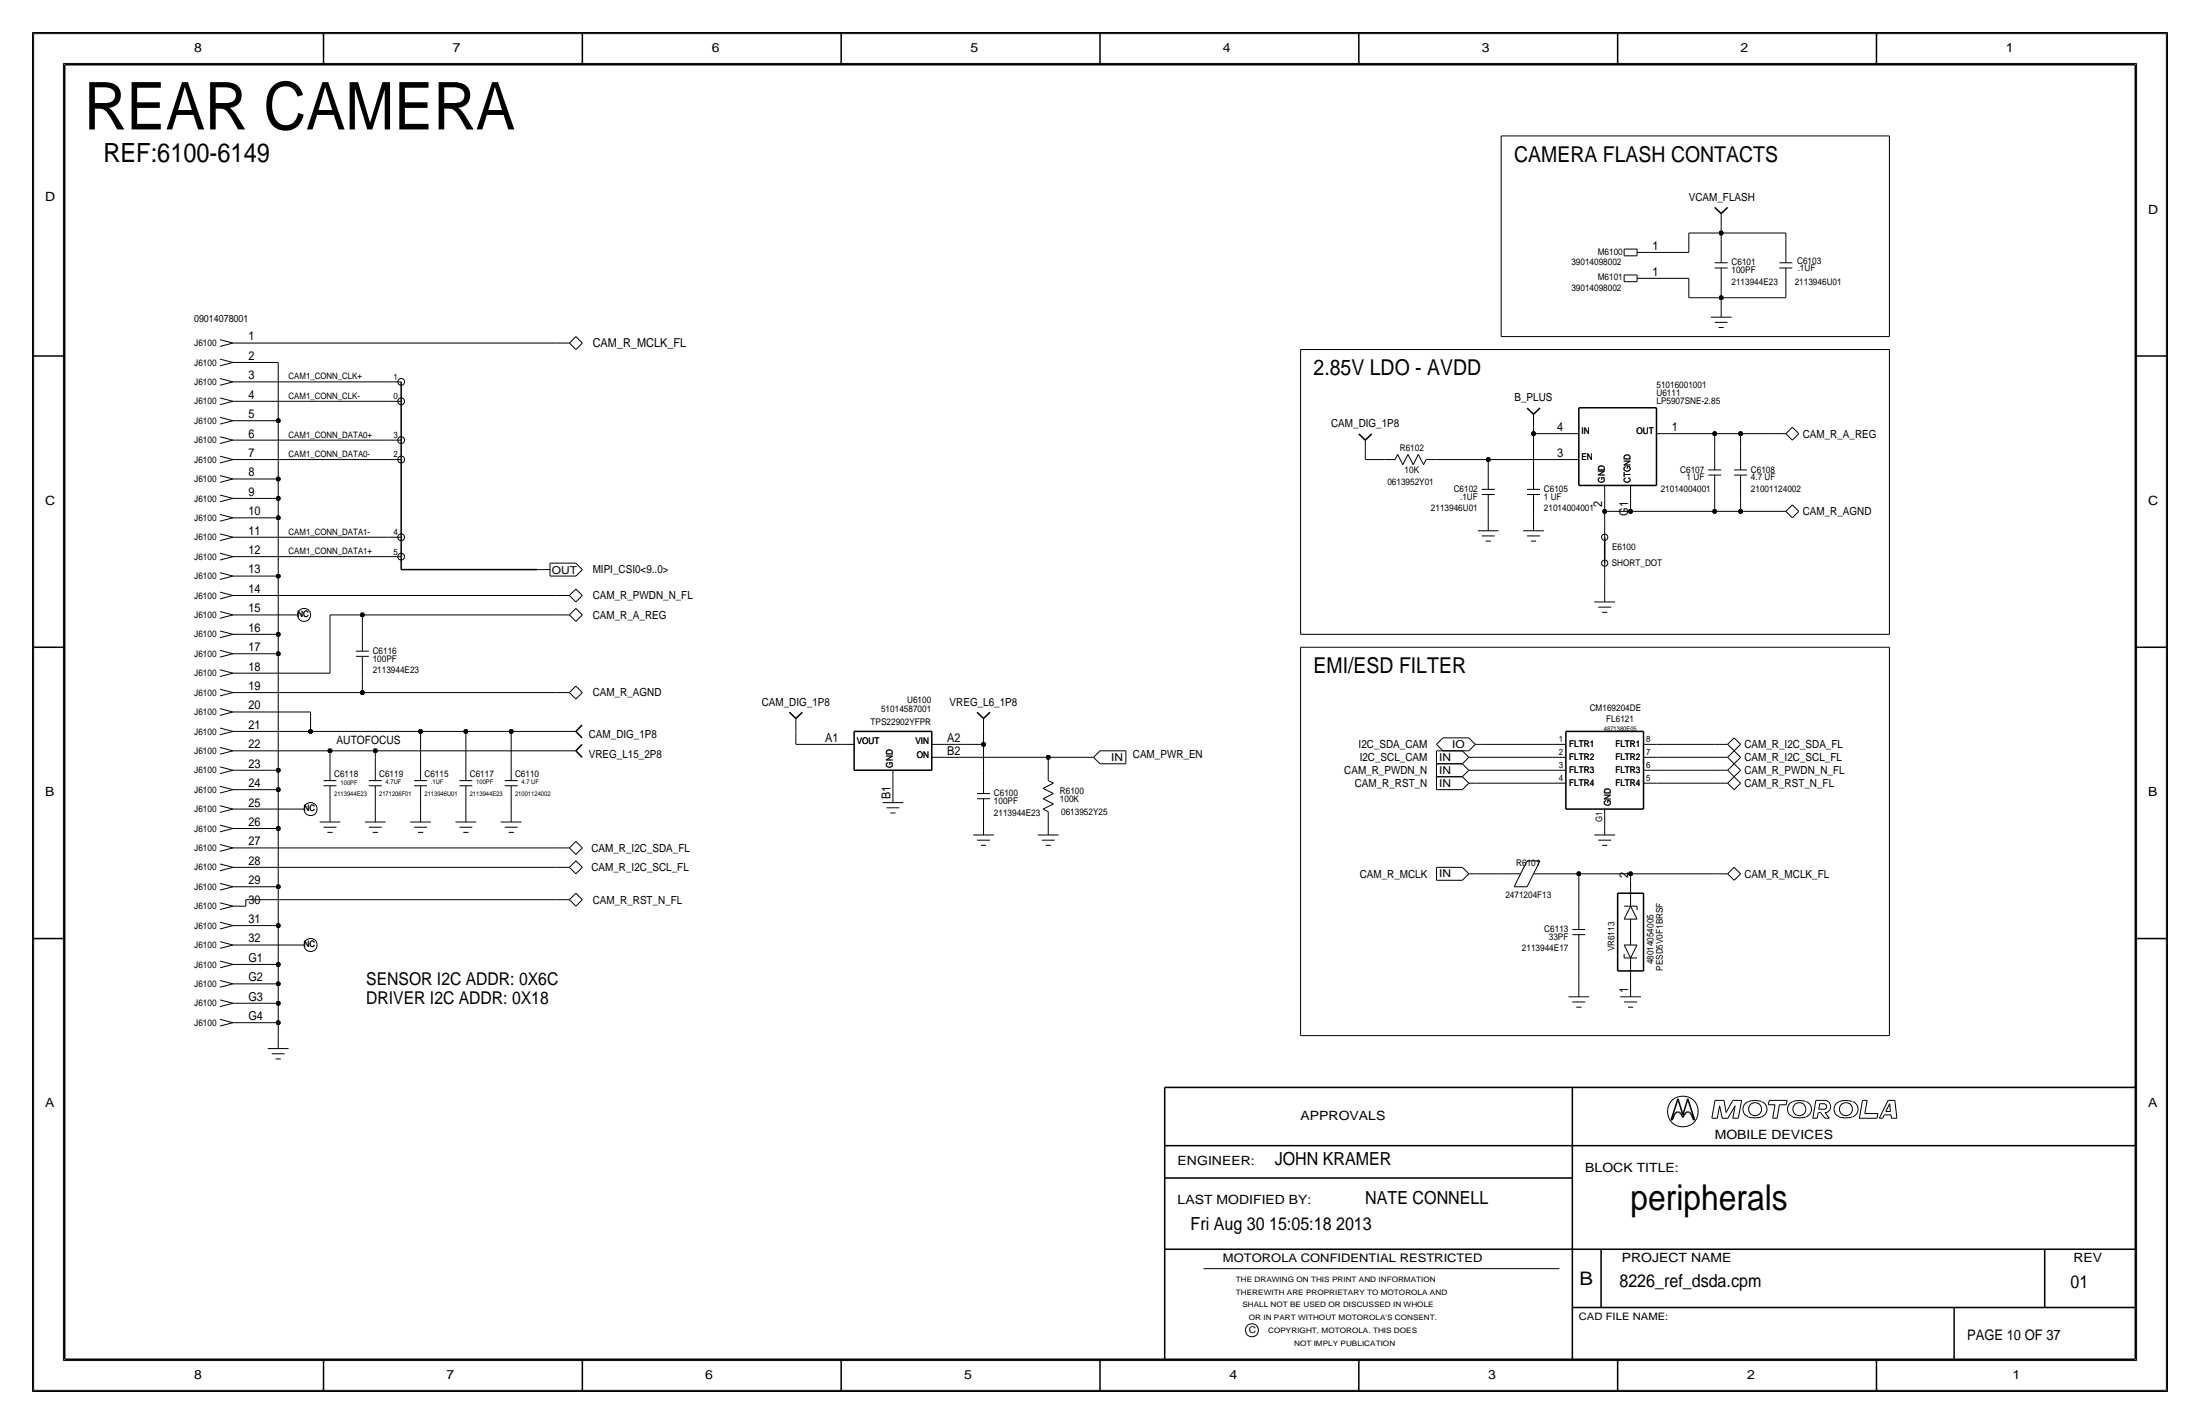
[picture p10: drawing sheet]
<svg xmlns="http://www.w3.org/2000/svg" width="432mm" height="279mm" viewBox="0 0 432 279" stroke-linecap="round" stroke-linejoin="round" font-family="sans-serif">
<g fill="none" stroke="#000" stroke-width=".3">
<path d="M6.3 6.3v266.7zM6.4 6.3h419zM12.7 12.7h406.4zM12.7 12.7v254zM63.5 6.3v6.4zM114.3 6.3v6.4zM165.1 6.3v6.4zM215.9 6.3v6.4zM266.7 6.3v6.4zM317.5 6.3v6.4zM368.3 6.3v6.4zM419.1 12.7v254z"/>
<path d="M425.4 6.3v266.7zM336.5 40.7l1.3 1.2zM337.8 41.9l1.3-1.2zM6.3 69.8h6.4zM78.7 74.9v3.8zM78.7 78.7v7.7zM419.1 69.8h6.3zM78.7 86.4v3.8zM78.7 90.2v15.2zM266.7 85.1l1.3 1.3zM268 86.4l1.2-1.3zM299.7 80.1l1.3 1.2z"/>
<path d="M301 81.3l1.3-1.2zM309.9 80h15.2zM309.9 80v15.2zM309.9 95.2h15.2zM325.1 80v15.2zM78.7 111.8h26.7zM78.7 105.4v3.8zM78.7 109.2v2.6zM315 105.4v5.1zM6.3 127h6.4zM154.9 139.8l1.3 1.2zM191.8 139.8l1.2 1.2z"/>
<path d="M419.1 127h6.3zM113 143.5l1.2 1.3zM113 147.3l1.2 1.3zM114.2 146l-1.2 1.3zM114.2 142.2l-1.2 1.3zM156.2 141l1.3-1.2zM167.6 143.5v7.6zM167.6 151.1h15.3zM167.6 143.5h15.3zM182.9 143.5v7.6zM193 141l1.3-1.2zM307.3 143.5v15.3z"/>
<path d="M307.3 143.5h15.3zM307.3 158.8h15.3zM322.6 143.5v15.3zM317.5 175.3v15.2zM317.5 175.3h5.1zM322.6 175.3v15.2zM6.3 184.1h6.4zM317.5 190.5h5.1zM419.1 184.1h6.3zM228.6 213.4v53.3zM228.6 213.4h190.5zM308.6 213.4v53.3z"/>
<path d="M328 219.7h.2zM328.4 219.4l-.2 .3zM328.6 218.8l-.2 .6zM328.8 218.5l-.2 .3zM329 218.3l.2-.1zM329 218.3l-.2 .2zM329.2 218.2h.2zM329.3 215.6l-1.3 4.1zM329.3 215.6l1 3.1zM329.4 218.2l.2 .1zM329.6 218.3l.3 .2zM329.9 218.5l.2 .3z"/>
<path d="M330.1 218.8l.2 .5zM330.5 218.8l-.2 .5zM330.8 218.5l-.3 .3zM331 218.3l-.2 .2zM331 218.3l.2-.1zM331.2 218.2h.2zM331.3 215.6l1.3 4.1zM331.3 215.6l-1 3.1zM331.4 218.2l.2 .1zM331.6 218.3l.2 .2zM331.8 218.5l.2 .3zM332 218.8l.3 .6z"/>
<path d="M332.3 219.4l.1 .3zM332.4 219.7h.2zM228.6 231.1h80zM228.6 224.8h190.5zM228.6 245.1h190.5zM308.6 256.5h110.5zM314.2 245.1v11.4zM383.5 256.5v10.2zM401.3 245.1v11.4zM6.4 273h419zM12.7 266.7h406.4zM63.5 266.7v6.3z"/>
<path d="M114.3 266.7v6.3zM165.1 266.7v6.3zM215.9 266.7v6.3zM266.7 266.7v6.3zM317.5 266.7v6.3zM368.3 266.7v6.3z"/>
</g>
<g fill="none" stroke="#000" stroke-width=".2">
<path d="M6.6 6.6h418.6zM6.6 6.6v266.2zM12.4 12.4v254.6zM12.4 12.4h407zM419.4 12.4v254.6zM425.2 6.6v266.2zM294.6 26.7h76.2zM294.6 26.7v39.3zM370.8 26.7v39.3zM318.8 55.3h2.5zM318.8 53.9v1.4zM318.8 50.2h2.5z"/>
<path d="M318.8 48.9v1.3zM318.8 53.9h2.5zM318.8 48.9h2.5zM321.3 53.9v1.4zM321.3 48.9v1.3zM321.3 54.6h2.5zM321.3 49.5h2.5zM323.8 49.5h7.7zM323.8 54.6h7.7zM331.5 45.7v3.8zM331.5 45.7h6.3zM331.5 54.6v3.8z"/>
<path d="M331.5 58.4h6.3zM336.5 52.6h2.6zM336.6 51.6h2.5zM337.8 45.7h12.7zM337.8 45.7v1.3zM337.8 44.4v1.3zM337.8 58.4h12.7zM337.8 57.2v1.2zM337.8 58.4v1.3zM337.8 52.6v4.6zM337.8 47v4.6zM337.8 59.7v2.5z"/>
<path d="M337.8 41.9v2.5zM349.2 52.6h2.6zM349.3 51.6h2.5zM350.5 45.7v1.3zM350.5 57.1v1.3zM350.5 52.6v4.6zM350.5 47v4.6zM43.2 78.1l2.5 .6zM43.2 79.4l2.5-.7zM43.2 70.5l2.5 .6zM43.2 71.8l2.5-.7zM43.2 74.3l2.5 .6z"/>
<path d="M43.2 75.6l2.5-.7zM43.2 66.6l2.5 .7zM43.2 68l2.5-.7zM45.7 78.7h2.6zM45.7 71.1h2.6zM45.7 74.9h2.6zM45.7 67.3h2.6zM48.3 71.1h6.3zM48.3 67.3h60.9zM48.3 78.7h27.9zM48.3 74.9h27.9zM54.6 71.1v11.4z"/>
<path d="M76.2 74.9h2.5zM76.2 78.7h2.5zM109.2 67.3h2.6zM111.8 67.3l1.2 1.3zM111.8 67.3l1.2-1.3zM113 66l1.3 1.3zM114.3 67.3l-1.3 1.3zM255.3 68.6h115.5zM255.3 68.6v55.9zM294.6 66h76.2zM335.8 62.2h4.1zM336.5 63.2h2.6z"/>
<path d="M337.3 64.3h1zM370.8 68.6v55.9zM43.2 97.1l2.5 .7zM43.2 98.5l2.5-.7zM43.2 93.3l2.5 .7zM43.2 94.6l2.5-.6zM43.2 89.5l2.5 .7zM43.2 90.8l2.5-.6zM43.2 85.7l2.5 .7zM43.2 87l2.5-.6zM43.2 81.9l2.5 .6zM43.2 83.2l2.5-.7z"/>
<path d="M45.7 97.8h2.6zM45.7 94h2.6zM45.7 90.2h2.6zM45.7 86.4h2.6zM45.7 82.5h2.6zM48.3 82.5h6.3zM48.3 94h6.3zM48.3 97.8h6.3zM48.3 86.4h27.9zM48.3 90.2h27.9zM54.6 82.6v11.4zM54.6 94v3.8z"/>
<path d="M54.6 97.8v3.8zM76.2 86.4h2.5zM76.2 90.2h2.5zM268 90.2h3.8zM268 88.9v1.3zM268 86.4v2.5zM271.8 90.2h2zM274.3 89.2l-.5 1zM274.3 89.2l1 2zM276.4 89.2l-1.1 2zM276.4 89.2l1 2zM278.4 89.2l-1 2z"/>
<path d="M278.4 89.2l1 2zM279.9 90.2l-.5 1zM279.9 90.2h2zM281.9 90.2h10.2zM290.8 97h2.6zM290.8 96h2.6zM292.1 90.2v1.2zM292.1 97v4.6zM292.1 91.4v4.6zM292.1 90.2h15.2zM299.7 97h2.6zM299.7 96h2.6z"/>
<path d="M301 85.1h6.3zM301 83.8v1.3zM301 85.1v6.3zM301 81.3v2.5zM301 97v4.6zM301 91.4v4.6zM307.3 90.2h2.6zM307.3 85.1h2.6zM315 97.8v2.5zM315 95.3v2.5zM320 97.8v2.5zM320 95.3v2.5z"/>
<path d="M325.1 85.1h2.6zM327.7 85.1h8.8zM335.3 93.2h2.5zM335.3 92.2h2.5zM336.5 97.8v2.5zM336.5 85.1v2.5zM336.5 93.2v4.6zM336.5 87.6v4.6zM336.6 85.1h5zM340.4 93.2h2.5zM340.4 92.2h2.5zM341.6 97.8v2.5z"/>
<path d="M341.6 85.1h6.4zM341.6 85.1v2.5zM341.6 93.2v4.6zM341.6 87.6v4.6zM348 85.1h2.5zM350.5 85.1l1.3 1.3zM350.5 85.1l1.3-1.3zM351.8 99.1l-1.3 1.2zM351.8 83.8l1.3 1.3zM351.8 99.1l1.3 1.2zM353.1 85.1l-1.3 1.3zM43.2 120l2.5 .7z"/>
<path d="M43.2 116.2l2.5 .6zM43.2 117.5l2.5-.7zM43.2 112.4l2.5 .6zM43.2 113.7l2.5-.7zM43.2 108.6l2.5 .6zM43.2 109.9l2.5-.7zM43.2 104.7l2.5 .7zM43.2 106.1l2.5-.7zM43.2 100.9l2.5 .7zM43.2 102.3l2.5-.7zM45.7 116.8h2.6zM45.7 113h2.6z"/>
<path d="M45.7 109.2h2.6zM45.7 105.4h2.6zM45.7 101.6h2.6zM48.3 101.6h6.3zM48.3 113h6.3zM48.3 105.4h27.9zM48.3 109.2h27.9zM48.3 116.8h60.9zM54.6 101.6v11.4zM54.6 113v11.5zM76.2 105.4h2.5zM76.2 109.2h2.5z"/>
<path d="M105.4 111.8h2.5zM107.9 110.5h5.1zM107.9 113h5.1zM107.9 110.5v2.5zM109.2 116.8h2.6zM111.8 116.8l1.2 1.3zM111.8 116.8l1.2-1.2zM113 119.4l1.3 1.2zM113 115.6l1.3 1.2zM113 110.5l1.3 1.3zM114.3 116.8l-1.3 1.3zM114.3 111.8l-1.3 1.2z"/>
<path d="M290.1 104.1h4zM290.8 105.2h2.6zM291.6 106.2h1zM292.1 101.6v2.5zM299 104.1h4zM299.7 105.2h2.6zM300.5 106.2h1zM301 101.6v2.5zM312.9 118.1h4.1zM313.7 119.1h2.5zM315 113v2.6zM315 100.3h5z"/>
<path d="M315 100.3v2.6zM315 110.5v2.5zM315 102.9v2.5zM315 115.6v2.5zM320 100.3h16.6zM336.6 100.3h5zM341.6 100.3h6.4zM348 100.3h2.5zM350.5 100.3l1.3 1.3zM353.1 100.3l-1.3 1.3zM43.2 139l2.5 .7zM43.2 135.2l2.5 .7z"/>
<path d="M43.2 136.6l2.5-.7zM43.2 131.4l2.5 .7zM43.2 132.7l2.5-.6zM43.2 127.6l2.5 .7zM43.2 128.9l2.5-.6zM43.2 123.8l2.5 .7zM43.2 125.1l2.5-.6zM43.2 121.3l2.5-.6zM45.7 139.7h2.6zM45.7 135.9h2.6zM45.7 132.1h2.6zM45.7 128.3h2.6z"/>
<path d="M45.7 124.5h2.6zM45.7 120.7h2.6zM48.3 124.5h6.3zM48.3 128.3h6.3zM48.3 139.7h12.7zM48.3 120.7h7.6zM48.3 135.9h22.8zM48.3 132.1h16.5zM54.6 124.5v3.8zM54.6 128.3v22.8zM55.9 120.7h2.5zM61 139.7v3.8z"/>
<path d="M64.8 120.7v11.4zM64.8 120.7h6.3zM69.8 127.8h2.6zM69.8 128.8h2.6zM71.1 120.7h38.1zM71.1 120.7v2.5zM71.1 135.9h38.1zM71.1 133.3v2.6zM71.1 128.8v4.5zM71.1 123.2v4.6zM109.2 120.7h2.6zM109.2 135.9h2.6z"/>
<path d="M111.8 120.7l1.2 1.2zM111.8 120.7l1.2-1.3zM111.8 135.9l1.2 1.3zM111.8 135.9l1.2-1.3zM113 134.6l1.3 1.3zM114.3 120.7l-1.3 1.2zM114.3 135.9l-1.3 1.3zM255.3 127h115.5zM255.3 124.5h115.5zM255.3 127v76.2zM314.5 120.1h1zM370.8 127v76.2z"/>
<path d="M43.2 158.1l2.5 .7zM43.2 159.4l2.5-.6zM43.2 150.5l2.5 .6zM43.2 151.8l2.5-.7zM43.2 154.3l2.5 .6zM43.2 155.6l2.5-.7zM43.2 146.7l2.5 .6zM43.2 148l2.5-.7zM43.2 142.8l2.5 .7zM43.2 144.2l2.5-.7zM43.2 140.4l2.5-.7zM45.7 158.8h2.6z"/>
<path d="M45.7 151.1h2.6zM45.7 154.9h2.6zM45.7 147.3h2.6zM45.7 143.5h2.6zM48.3 147.3h16.5zM48.3 151.1h6.3zM48.3 154.9h6.3zM48.3 143.5h12.7zM48.3 158.8h8.9zM54.6 151.1v3.8zM54.6 154.9v7.7zM57.1 158.8h2.6z"/>
<path d="M61 143.5h21.6zM63.5 153.2h2.5zM63.5 154.2h2.5zM64.8 147.3h8.9zM64.8 147.3v1.3zM64.8 158.8v2.5zM64.8 154.2v4.6zM64.8 148.6v4.6zM72.4 153.2h2.5zM72.4 154.2h2.5zM73.7 147.3v1.3zM73.7 154.2v4.6z"/>
<path d="M73.7 148.6v4.6zM73.7 158.8v2.5zM73.7 147.3h36.8zM81.3 154.2h2.5zM81.3 153.2h2.5zM82.5 143.5v5.1zM82.5 158.8v2.5zM82.5 154.2v4.6zM82.5 148.6v4.6zM82.6 143.5h8.8zM90.2 153.2h2.5zM90.2 154.2h2.5z"/>
<path d="M91.4 143.5h8.9zM91.4 143.5v5.1zM91.4 158.8v2.5zM91.4 154.2v4.6zM91.4 148.6v4.6zM99.1 154.2h2.5zM99.1 153.2h2.5zM100.3 143.5v5.1zM100.3 158.8v2.5zM100.3 154.2v4.6zM100.3 148.6v4.6zM100.3 143.5h10.2z"/>
<path d="M110.5 143.5h2.5zM110.5 147.3h2.5zM156.2 146h8.9zM156.2 143.5v2.5zM156.2 141v2.5zM165.1 146h2.5zM173.2 157.5h4.1zM174 158.5h2.5zM174.8 159.5h1zM175.3 153.7v1.2zM175.3 151.1v2.6zM175.3 154.9v2.6z"/>
<path d="M182.9 146h2.5zM182.9 148.6h2.5zM185.4 146h7.6zM185.4 148.6h20.3zM191.8 156.7h2.5zM191.8 155.7h2.5zM193 146v5.1zM193 143.5v2.5zM193 141v2.5zM193 156.7v4.6zM193 151.1v4.6zM204.7 156.7l2.1-1z"/>
<path d="M204.7 156.7l2.1 1zM204.7 154.7l2.1-1zM204.7 158.8l1 .5zM204.7 154.7l2.1 1zM204.7 158.7l2.1-1zM205.7 148.6h7.7zM205.7 148.6v2.5zM205.7 151.1v2.1zM205.7 159.3v2zM205.7 153.2l1.1 .5zM213.4 148.6h1.2zM214.6 148.6l1.3 1.3z"/>
<path d="M215.9 147.3l-1.3 1.3zM215.9 147.3h5.1zM215.9 149.9h5.1zM221 147.3v2.6zM281.9 152.4h5.1zM281.9 152.4v2.5zM281.9 154.9h5.1zM281.9 147.3h5.1zM281.9 147.3v2.6zM281.9 149.9h5.1zM281.9 146l1.3 1.3zM281.9 149.9v2.5z"/>
<path d="M283.2 144.8l-1.3 1.2zM283.2 147.3h5.1zM283.2 144.8h5.1zM287 152.4l1.3 1.3zM287 147.3l1.3 1.3zM287 149.9l1.3 1.2zM288.3 153.7h1.3zM288.3 148.6h1.3zM288.3 151.1h1.3zM288.3 153.7l-1.3 1.2zM288.3 148.6l-1.3 1.3zM288.3 144.8l1.3 1.2z"/>
<path d="M288.3 151.1l-1.3 1.3zM289.6 151.1h15.2zM289.6 153.7h15.2zM289.6 146h1.2zM289.6 146l-1.3 1.3zM289.6 148.6h15.2zM290.8 146h14zM304.8 153.7h2.5zM304.8 151.1h2.5zM304.8 148.6h2.5zM304.8 146h2.5zM315 158.8v2.5z"/>
<path d="M322.6 148.6h2.5zM322.6 151.1h2.5zM322.6 153.7h2.5zM322.6 146h2.5zM325.1 148.6h11.4zM325.1 151.1h11.4zM325.1 153.7h11.4zM325.1 146h11.4zM336.5 146h2.6zM336.5 148.6h2.6zM336.5 153.7h2.6zM336.5 151.1h2.6z"/>
<path d="M339.1 146l1.3 1.3zM339.1 146l1.3-1.2zM339.1 148.6l1.3 1.3zM339.1 148.6l1.3-1.3zM339.1 153.7l1.3 1.2zM339.1 153.7l1.3-1.3zM339.1 151.1l1.3 1.3zM339.1 151.1l1.3-1.2zM340.4 144.8l1.2 1.2zM340.4 147.3l1.2 1.3zM340.4 152.4l1.2 1.3zM340.4 149.9l1.2 1.2z"/>
<path d="M341.6 146l-1.2 1.3zM341.6 148.6l-1.2 1.3zM341.6 153.7l-1.2 1.2zM341.6 151.1l-1.2 1.3zM43.2 177.1l2.5 .7zM43.2 178.5l2.5-.7zM43.2 173.3l2.5 .7zM43.2 174.7l2.5-.7zM43.2 169.5l2.5 .7zM43.2 170.8l2.5-.6zM43.2 165.7l2.5 .7zM43.2 167l2.5-.6z"/>
<path d="M43.2 161.9l2.5 .7zM43.2 163.2l2.5-.6zM45.7 177.8h2.6zM45.7 174h2.6zM45.7 170.2h2.6zM45.7 166.4h2.6zM45.7 162.6h2.6zM48.3 162.6h6.3zM48.3 174h6.3zM48.3 170.2h60.9zM48.3 166.4h60.9zM48.3 176.5h60.9z"/>
<path d="M48.3 176.5v1.3zM54.6 162.6v11.4zM54.6 174v7.6zM62.7 161.3h4.1zM63.5 162.3h2.5zM64.3 163.3h1zM71.6 161.3h4.1zM72.4 162.3h2.5zM73.2 163.3h1zM80.5 161.3h4.1zM81.3 162.3h2.5zM82 163.3h1.1z"/>
<path d="M89.4 161.3h4.1zM90.2 162.3h2.5zM90.9 163.3h1zM98.3 161.3h4.1zM99.1 162.3h2.5zM99.8 163.3h1zM109.2 176.5h2.6zM109.2 170.2h2.6zM109.2 166.4h2.6zM111.8 176.5l1.2 1.3zM111.8 176.5l1.2-1.2zM111.8 170.2l1.2 1.2z"/>
<path d="M111.8 170.2l1.2-1.3zM111.8 166.4l1.2 1.2zM111.8 166.4l1.2-1.3zM113 175.3l1.3 1.2zM113 168.9l1.3 1.3zM113 165.1l1.3 1.3zM114.3 176.5l-1.3 1.3zM114.3 170.2l-1.3 1.2zM114.3 166.4l-1.3 1.2zM191 163.8h4.1zM191.8 164.8h2.5zM192.5 165.9h1z"/>
<path d="M193 161.3v2.5zM203.7 163.8h4.1zM204.5 164.8h2.5zM205.2 165.9h1zM205.7 161.3v2.5zM281.9 170.2h5.1zM281.9 170.2v2.5zM281.9 172.7h5.1zM287 170.2l1.3 1.2zM288.3 171.4h1.3zM288.3 171.4l-1.3 1.3zM289.6 171.4h5z"/>
<path d="M294.6 171.4h3.9zM297.2 174h2.5zM299.7 168.9h2.6zM299.7 168.9l-2.5 5.1zM301 171.4h3.8zM302.3 168.9l-2.6 5.1zM304.8 171.4h5.1zM309.9 171.4h10.1zM309.9 171.4v6.4zM309.9 177.8v4.6zM312.9 163.8h4.1zM313.7 164.8h2.5z"/>
<path d="M314.5 165.9h1zM315 161.3v2.5zM318.8 177.8h2.5zM320 177.8l-1.2 2.5zM320 171.4h16.5zM320 171.5v1.2zM320 172.7v5.1zM320 177.8l1.3 2.5zM321.3 177.8v.8zM336.5 171.4h2.6zM339.1 171.4l1.3 1.3zM340.4 170.2l1.2 1.2z"/>
<path d="M340.4 170.2l-1.3 1.2zM341.6 171.4l-1.2 1.3zM43.2 196.2l2.5 .6zM43.2 197.5l2.5-.7zM43.2 200l2.5 .7zM43.2 192.4l2.5 .6zM43.2 193.7l2.5-.7zM43.2 188.6l2.5 .6zM43.2 189.9l2.5-.7zM43.2 184.8l2.5 .6zM43.2 186.1l2.5-.7zM43.2 180.9l2.5 .7z"/>
<path d="M43.2 182.3l2.5-.7zM45.7 196.8h2.6zM45.7 193h2.6zM45.7 189.2h2.6zM45.7 185.4h2.6zM45.7 181.6h2.6zM48.3 185.4h8.8zM48.3 181.6h6.3zM48.3 189.2h6.3zM48.3 193h6.3zM48.3 196.8h6.3zM54.6 181.6v7.6z"/>
<path d="M54.6 189.2v3.8zM54.6 193v3.8zM54.6 196.8v3.9zM57.1 185.4h2.6zM307.8 195.6h4.1zM308.6 182.4h2.5zM308.6 183.4h2.5zM308.6 196.6h2.5zM309.4 197.6h1zM309.9 188v5zM309.9 183.4v4.6zM309.9 193v2.6z"/>
<path d="M318 195.6h4.1zM318.8 185.4h2.5zM318.8 187.2v.8zM318.8 188h2.5zM318.8 180.3h2.5zM318.8 196.6h2.5zM318.8 185.4l1.2 2.6zM319.5 197.6h1zM320 188v5zM320 180.3v5.1zM320 193v2.6zM321.3 185.4l-1.3 2.6z"/>
<path d="M43.2 201.3l2.5-.6zM45.7 200.7h2.6zM48.3 200.7h6.3zM52.6 205.7h4zM53.3 206.8h2.6zM54.1 207.8h1zM54.6 200.7v2.5zM54.6 203.2v2.5zM255.3 203.2h115.5zM336 219.4h1.1zM336.6 215.9h1.8zM336.6 215.9l-.6 3.5z"/>
<path d="M337.5 217l-.4 2.4zM337.5 217l.5 2.4zM338 219.4h1.1zM338.4 215.9l.4 2.4zM340.1 219.4h1.1zM340.1 215.9h1.7zM340.1 215.9l-1.3 2.4zM340.6 217l-1.5 2.4zM340.6 217l-.5 2.4zM341.8 215.9l-.6 3.5zM343.1 216.2a1.6 1.6 0 0 0-1 1.5 1.6 1.6 0 0 0 1.1 1.5M345.7 216.1h-.2a4 4 0 0 0-2.3 .1"/>
<path d="M345.7 216.2a1.59 1.59 0 0 1 1.1 1.5 1.59 1.59 0 0 1-1.1 1.5l-1.4 .1-1.1-.1M347.1 216.8h1.3zM347.3 215.9l-.2 .9zM347.3 215.9h3.5zM347.9 219.4h.9zM348.4 216.8l-.5 2.6zM349.2 216.8l-.4 2.6zM349.2 216.8h1.4zM350.8 215.9l-.2 .9zM354.4 216.1a3.1 3.1 0 0 0-3.3 .7 1.62 1.62 0 0 0 .8 2.4M354.4 219.2l-1.4 .1-1.1-.1M354.5 216.2a1.59 1.59 0 0 1 1 1.5 1.59 1.59 0 0 1-1 1.5"/>
<path d="M355.8 219.4h.9zM356.4 215.9l-.6 3.5zM356.4 215.9h2.2zM356.9 218.3l-.2 1.1zM356.9 218.3h.4zM357 217.6h1.2zM357.2 216.6l-.2 1zM357.2 216.6h1zM357.3 218.3l.9 1.1zM358.1 216.7a.5 .5 0 0 1 .4 .4 .5 .5 0 0 1-.4 .5M358.2 219.4h.9zM358.2 218.3l.9 1.1z"/>
<path d="M358.2 218.3h.4zM358.5 216a1.24 1.24 0 0 1 .8 1.1 1.24 1.24 0 0 1-.8 1.2M363.5 216.1a3.1 3.1 0 0 0-3.3 .7 1.62 1.62 0 0 0 .8 2.4M363.6 219.2l-1.4 .1-1.2-.1M363.6 216.2a1.59 1.59 0 0 1 1.1 1.5 1.59 1.59 0 0 1-1.1 1.5M364.9 219.4h3.5zM365.6 215.9h.9zM365.6 215.9l-.7 3.5zM366 218.5h2.6zM366.5 215.9l-.5 2.6zM368.6 218.5l-.2 .9zM368.9 219.4h.6z"/>
<path d="M369.8 218.7h1.3zM369.8 218.7l-.3 .7zM370.1 218.1h.9zM370.6 215.9l-1.7 3.5zM370.6 215.9h1.3zM370.9 216.6l-.8 1.5zM370.9 216.6l.1 1.5zM371.1 218.7l.1 .7zM371.2 219.4h1.1zM371.9 215.9l.4 3.5zM236.2 248.9h69.9zM6.6 272.8h418.6z"/>
<path d="M12.4 267h407z"/>
<circle cx="78.7" cy="74.9" r=".67"/>
<circle cx="78.7" cy="78.7" r=".67"/>
<circle cx="78.7" cy="86.4" r=".67"/>
<circle cx="78.7" cy="90.2" r=".67"/>
<circle cx="78.7" cy="105.4" r=".67"/>
<circle cx="78.7" cy="109.2" r=".67"/>
<circle cx="315" cy="110.5" r=".61"/>
<circle cx="315" cy="105.4" r=".61"/>
<circle cx="59.7" cy="120.7" r="1.28"/>
<circle cx="61" cy="158.8" r="1.28"/>
<circle cx="61" cy="185.4" r="1.28"/>
<circle cx="330.3" cy="218.1" r="3"/>
<circle cx="344.5" cy="217.6" r="1.28"/>
<circle cx="353.2" cy="217.6" r="1.28"/>
<circle cx="362.3" cy="217.6" r="1.28"/>
<circle cx="245.7" cy="261" r="1.28"/>
</g>
<g fill="#000" stroke="#000" stroke-width=".2">
<circle cx="337.8" cy="58.4" r=".41"/>
<circle cx="337.8" cy="45.7" r=".41"/>
<circle cx="54.6" cy="82.6" r=".41"/>
<circle cx="54.6" cy="94" r=".41"/>
<circle cx="54.6" cy="97.8" r=".41"/>
<circle cx="292.1" cy="90.2" r=".41"/>
<circle cx="301" cy="85.1" r=".41"/>
<circle cx="336.5" cy="85.1" r=".41"/>
<circle cx="341.6" cy="85.1" r=".41"/>
<circle cx="54.6" cy="101.6" r=".41"/>
<circle cx="54.6" cy="113" r=".41"/>
<circle cx="315" cy="100.3" r=".41"/>
<circle cx="320" cy="100.3" r=".41"/>
<circle cx="336.5" cy="100.3" r=".41"/>
<circle cx="341.6" cy="100.3" r=".41"/>
<circle cx="54.6" cy="124.5" r=".41"/>
<circle cx="54.6" cy="128.3" r=".41"/>
<circle cx="71.1" cy="120.7" r=".41"/>
<circle cx="71.1" cy="135.9" r=".41"/>
<circle cx="54.6" cy="151.1" r=".41"/>
<circle cx="54.6" cy="154.9" r=".41"/>
<circle cx="61" cy="143.5" r=".41"/>
<circle cx="64.8" cy="147.3" r=".41"/>
<circle cx="73.7" cy="147.3" r=".41"/>
<circle cx="82.5" cy="143.5" r=".41"/>
<circle cx="91.4" cy="143.5" r=".41"/>
<circle cx="100.3" cy="143.5" r=".41"/>
<circle cx="193" cy="146.1" r=".41"/>
<circle cx="205.7" cy="148.6" r=".41"/>
<circle cx="54.6" cy="162.6" r=".41"/>
<circle cx="54.6" cy="174" r=".41"/>
<circle cx="309.9" cy="171.5" r=".41"/>
<circle cx="320" cy="171.5" r=".41"/>
<circle cx="54.6" cy="193" r=".41"/>
<circle cx="54.6" cy="181.6" r=".41"/>
<circle cx="54.6" cy="189.2" r=".41"/>
<circle cx="54.6" cy="196.9" r=".41"/>
<circle cx="54.6" cy="200.7" r=".41"/>
</g>
<text font-size="12.9" x="16.5" y="25.4">REAR CAMERA</text>
<text font-size="7" x="320" y="237.5">peripherals</text>
<text font-size="5.2" x="20.3" y="31.8">REF:6100-6149</text>
<g font-size="4.3">
<text x="297.2" y="31.7">CAMERA FLASH CONTACTS</text>
<text x="257.8" y="73.7">2.85V LDO - AVDD</text>
<text x="257.8" y="132.1">EMI/ESD FILTER</text>
</g>
<text font-size="3.7" x="310" y="252.1">B</text>
<g font-size="3.5">
<text x="71.9" y="197.1">DRIVER I2C ADDR: 0X18</text>
<text x="71.9" y="193.2">SENSOR I2C ADDR: 0X6C</text>
<text x="250.2" y="228.6">JOHN KRAMER</text>
<text x="268" y="236.2">NATE CONNELL</text>
<text x="233.7" y="241.3">Fri Aug 30 15:05:18 2013</text>
<text x="317.9" y="252.6">8226_ref_dsda.cpm</text>
<text x="406.4" y="252.7">01</text>
</g>
<text font-size="2.9" x="386.1" y="262.9">PAGE 10 OF 37</text>
<g font-size="2.5">
<text x="38.1" y="10.2">8</text>
<text x="88.9" y="10.2">7</text>
<text x="139.7" y="10.2">6</text>
<text x="190.5" y="10.2">5</text>
<text x="240" y="10.2">4</text>
<text x="290.8" y="10.2">3</text>
<text x="341.6" y="10.2">2</text>
<text x="393.7" y="10.2">1</text>
<text x="8.9" y="39.4">D</text>
<text x="421.6" y="41.9">D</text>
<text x="8.9" y="99.1">C</text>
<text x="421.6" y="99.1">C</text>
<text x="8.9" y="156.2">B</text>
<text x="421.6" y="156.2">B</text>
<text x="8.9" y="217.2">A</text>
<text x="255.3" y="219.7">APPROVALS</text>
<text x="421.6" y="217.2">A</text>
<text x="336.5" y="223.5">MOBILE DEVICES</text>
<text x="231.1" y="228.6">ENGINEER:</text>
<text x="311.1" y="229.9">BLOCK TITLE:</text>
<text x="231.1" y="236.2">LAST MODIFIED BY:</text>
<text x="318.3" y="247.5">PROJECT NAME</text>
<text x="407" y="247.6">REV</text>
<text x="38.1" y="270.5">8</text>
<text x="87.6" y="270.5">7</text>
<text x="138.4" y="270.5">6</text>
<text x="189.2" y="270.5">5</text>
<text x="241.3" y="270.5">4</text>
<text x="292.1" y="270.5">3</text>
<text x="342.9" y="270.5">2</text>
<text x="395" y="270.5">1</text>
</g>
<g font-size="2.4">
<text x="324.4" y="49">1</text>
<text x="324.4" y="54.1">1</text>
<text x="48.8" y="70.6">2</text>
<text x="48.8" y="66.8">1</text>
<text x="116.3" y="68.1">CAM_R_MCLK_FL</text>
<text x="48.8" y="74.4">3</text>
<text x="48.8" y="82">5</text>
<text x="48.8" y="78.2">4</text>
<text x="48.8" y="89.7">7</text>
<text x="48.8" y="85.9">6</text>
<text x="305.6" y="89.7">3</text>
<text x="305.6" y="84.6">4</text>
<text x="328.2" y="84.6">1</text>
<text x="48.8" y="93.5">8</text>
<text x="48.8" y="101.1">10</text>
<text x="48.8" y="97.3">9</text>
<text x="314.5" y="99.5" transform="rotate(-90 314.5 99.5)">2</text>
<text x="319.5" y="101.2" transform="rotate(-90 319.5 101.2)">G1</text>
<text x="48.8" y="104.9">11</text>
<text x="48.8" y="112.5">13</text>
<text x="48.8" y="108.7">12</text>
<text x="48.8" y="116.3">14</text>
<text x="48.8" y="124">16</text>
<text x="48.8" y="120.1">15</text>
<text x="48.8" y="131.6">18</text>
<text x="48.8" y="127.8">17</text>
<text x="48.8" y="135.4">19</text>
<text x="48.8" y="143">21</text>
<text x="48.8" y="139.2">20</text>
<text x="48.8" y="146.8">22</text>
<text x="162" y="145.5">A1</text>
<text x="185.9" y="145.5">A2</text>
<text x="185.9" y="148.1">B2</text>
<text x="48.8" y="150.6">23</text>
<text x="48.8" y="154.4">24</text>
<text x="48.8" y="158.2">25</text>
<text x="174.8" y="156.8" transform="rotate(-90 174.8 156.8)">B1</text>
<text x="48.8" y="165.9">27</text>
<text x="48.8" y="162.1">26</text>
<text x="48.8" y="173.5">29</text>
<text x="48.8" y="169.7">28</text>
<text x="319.5" y="172.2" transform="rotate(-90 319.5 172.2)">2</text>
<text x="48.8" y="177.3">30</text>
<text x="48.8" y="184.9">32</text>
<text x="48.8" y="181.1">31</text>
<text x="48.8" y="188.7">G1</text>
<text x="48.8" y="196.3">G3</text>
<text x="48.8" y="192.5">G2</text>
<text x="319.5" y="194.7" transform="rotate(-90 319.5 194.7)">1</text>
<text x="48.8" y="200.2">G4</text>
</g>
<g font-size="2.3">
<text x="66" y="146">AUTOFOCUS</text>
<text x="240" y="247.6">MOTOROLA CONFIDENTIAL RESTRICTED</text>
</g>
<g font-size="2.2">
<text x="331.5" y="39.4">VCAM_FLASH</text>
<text x="261.3" y="83.8">CAM_DIG_1P8</text>
<text x="297.3" y="78.7">B_PLUS</text>
<text x="353.8" y="85.9">CAM_R_A_REG</text>
<text x="353.8" y="101.1">CAM_R_AGND</text>
<text x="116.3" y="112.5">MIPI_CSI0&lt;9..0&gt;</text>
<text x="116.3" y="117.6">CAM_R_PWDN_N_FL</text>
<text x="116.3" y="121.4">CAM_R_A_REG</text>
<text x="116.3" y="136.7">CAM_R_AGND</text>
<text x="149.5" y="138.4">CAM_DIG_1P8</text>
<text x="186.4" y="138.4">VREG_L6_1P8</text>
<text x="115.6" y="144.8">CAM_DIG_1P8</text>
<text x="115.6" y="148.8">VREG_L15_2P8</text>
<text x="222.4" y="148.8">CAM_PWR_EN</text>
<text x="266.7" y="146.8">I2C_SDA_CAM</text>
<text x="266.9" y="149.4">I2C_SCL_CAM</text>
<text x="342.4" y="146.8">CAM_R_I2C_SDA_FL</text>
<text x="342.4" y="149.4">CAM_R_I2C_SCL_FL</text>
<text x="263.8" y="151.9">CAM_R_PWDN_N</text>
<text x="265.9" y="154.4">CAM_R_RST_N</text>
<text x="342.4" y="151.9">CAM_R_PWDN_N_FL</text>
<text x="342.4" y="154.4">CAM_R_RST_N_FL</text>
<text x="116.1" y="167.1">CAM_R_I2C_SDA_FL</text>
<text x="116.1" y="170.9">CAM_R_I2C_SCL_FL</text>
<text x="266.9" y="172.2">CAM_R_MCLK</text>
<text x="342.4" y="172.2">CAM_R_MCLK_FL</text>
<text x="116.3" y="177.3">CAM_R_RST_N_FL</text>
</g>
<g font-size="2.1">
<text x="108.3" y="112.6">OUT</text>
<text x="218.1" y="149.3">IN</text>
<text x="282.5" y="149.3">IN</text>
<text x="285" y="146.8">IO</text>
<text x="282.5" y="154.4">IN</text>
<text x="282.5" y="151.8">IN</text>
<text x="282.5" y="172.2">IN</text>
</g>
<g font-size="2">
<text x="38.1" y="63.2">09014078001</text>
<text x="309.9" y="259.1">CAD FILE NAME:</text>
</g>
<g font-size="1.8">
<text x="308.4" y="52.1">39014098002</text>
<text x="313.6" y="49.9">M6100</text>
<text x="339.9" y="53.6">100PF</text>
<text x="339.9" y="52.1">C6101</text>
<text x="352.7" y="51.8">C6103</text>
<text x="352.8" y="53.1">.1UF</text>
<text x="308.4" y="57.1">39014098002</text>
<text x="313.6" y="55">M6101</text>
<text x="339.9" y="55.9">2113944E23</text>
<text x="352.3" y="55.9">2113946U01</text>
<text x="38.1" y="71.7">J6100</text>
<text x="38.1" y="67.9">J6100</text>
<text x="38.1" y="75.5">J6100</text>
<text x="325.1" y="77.7">U6111</text>
<text x="325.1" y="76">51016001001</text>
<text x="38.1" y="83.2">J6100</text>
<text x="38.1" y="79.3">J6100</text>
<text x="325.1" y="79.3">LP5907SNE-2.85</text>
<text x="38.1" y="87">J6100</text>
<text x="274.7" y="88.5">R6102</text>
<text x="310.4" y="85.1">IN</text>
<text x="321.2" y="85.1">OUT</text>
<text x="38.1" y="94.6">J6100</text>
<text x="38.1" y="90.8">J6100</text>
<text x="272.3" y="95.2">0613952Y01</text>
<text x="275.7" y="92.8">10K</text>
<text x="310.4" y="90.2">EN</text>
<text x="315" y="94.7" transform="rotate(-90 315 94.7)">GND</text>
<text x="320" y="94.7" transform="rotate(-90 320 94.7)">CTGND</text>
<text x="329.8" y="92.7">C6107</text>
<text x="331" y="94.2">1 UF</text>
<text x="343.7" y="92.7">C6108</text>
<text x="343.7" y="94.2">4.7 UF</text>
<text x="38.1" y="98.4">J6100</text>
<text x="280.9" y="100.3">2113946U01</text>
<text x="285.3" y="96.5">C6102</text>
<text x="286.6" y="98">.1UF</text>
<text x="303" y="98">1 UF</text>
<text x="303" y="100.3">21014004001</text>
<text x="303" y="96.5">C6105</text>
<text x="325.9" y="96.5">21014004001</text>
<text x="343.7" y="96.5">21001124002</text>
<text x="38.1" y="106">J6100</text>
<text x="38.1" y="102.2">J6100</text>
<text x="316.4" y="108">E6100</text>
<text x="38.1" y="113.6">J6100</text>
<text x="38.1" y="109.8">J6100</text>
<text x="316.3" y="111.1">SHORT_DOT</text>
<text x="38.1" y="117.4">J6100</text>
<text x="38.1" y="125.1">J6100</text>
<text x="38.1" y="121.3">J6100</text>
<text x="38.1" y="128.9">J6100</text>
<text x="73.2" y="129.8">100PF</text>
<text x="73.2" y="128.3">C6116</text>
<text x="38.1" y="136.5">J6100</text>
<text x="38.1" y="132.7">J6100</text>
<text x="73.2" y="132.1">2113944E23</text>
<text x="178" y="137.9">U6100</text>
<text x="38.1" y="140.3">J6100</text>
<text x="170.9" y="142.2">TPS22902YFPR</text>
<text x="172.9" y="139.7">51014587001</text>
<text x="312" y="139.6">CM169204DE</text>
<text x="315.3" y="141.6">FL6121</text>
<text x="38.1" y="147.9">J6100</text>
<text x="38.1" y="144.1">J6100</text>
<text x="168.1" y="146">VOUT</text>
<text x="179.7" y="146">VIN</text>
<text x="180" y="148.6">ON</text>
<text x="308" y="146.7">FLTR1</text>
<text x="308" y="149.2">FLTR2</text>
<text x="317.1" y="146.7">FLTR1</text>
<text x="317.1" y="149.2">FLTR2</text>
<text x="38.1" y="151.7">J6100</text>
<text x="38.1" y="155.5">J6100</text>
<text x="65.6" y="152.5">C6118</text>
<text x="74.4" y="152.4">C6119</text>
<text x="83.3" y="152.4">C6115</text>
<text x="92.2" y="152.4">C6117</text>
<text x="101.1" y="152.4">C6110</text>
<text x="175.3" y="150.6" transform="rotate(-90 175.3 150.6)">GND</text>
<text x="208" y="155.9">R6100</text>
<text x="308" y="151.7">FLTR3</text>
<text x="308" y="154.3">FLTR4</text>
<text x="317.1" y="154.3">FLTR4</text>
<text x="317.1" y="151.7">FLTR3</text>
<text x="38.1" y="159.4">J6100</text>
<text x="195.1" y="160">2113944E23</text>
<text x="195.1" y="157.7">100PF</text>
<text x="195.1" y="156.2">C6100</text>
<text x="208" y="157.3">100K</text>
<text x="208.3" y="159.9">0613952Y25</text>
<text x="316.2" y="158.1" transform="rotate(-90 316.2 158.1)">GND</text>
<text x="38.1" y="167">J6100</text>
<text x="38.1" y="163.2">J6100</text>
<text x="38.1" y="170.8">J6100</text>
<text x="297.6" y="169.8">R6101</text>
<text x="38.1" y="178.4">J6100</text>
<text x="38.1" y="174.6">J6100</text>
<text x="295.5" y="176.3">2471204F13</text>
<text x="38.1" y="182.2">J6100</text>
<text x="303.1" y="182.9">C6113</text>
<text x="304" y="184.4">33PF</text>
<text x="38.1" y="189.8">J6100</text>
<text x="38.1" y="186">J6100</text>
<text x="298.7" y="186.7">2113944E17</text>
<text x="316.9" y="186.7" transform="rotate(-90 316.9 186.7)">VR6113</text>
<text x="324.5" y="189.2" transform="rotate(-90 324.5 189.2)">48014054005</text>
<text x="326.4" y="190.5" transform="rotate(-90 326.4 190.5)">PESD5V0F1BRSF</text>
<text x="38.1" y="197.5">J6100</text>
<text x="38.1" y="193.6">J6100</text>
<text x="38.1" y="201.3">J6100</text>
<text x="245.1" y="261.6">C</text>
</g>
<g font-size="1.7">
<text x="56.6" y="74.4">CAM1_CONN_CLK+</text>
<text x="77.2" y="74.5">1</text>
<text x="56.6" y="78.2">CAM1_CONN_CLK-</text>
<text x="77.2" y="78.3">0</text>
<text x="56.6" y="89.7">CAM1_CONN_DATA0-</text>
<text x="56.6" y="85.9">CAM1_CONN_DATA0+</text>
<text x="77.2" y="89.8">2</text>
<text x="77.2" y="86">3</text>
<text x="56.6" y="104.9">CAM1_CONN_DATA1-</text>
<text x="77.2" y="105">4</text>
<text x="56.6" y="108.7">CAM1_CONN_DATA1+</text>
<text x="77.2" y="108.8">5</text>
<text x="58.4" y="121.1">NC</text>
<text x="306" y="148.1">2</text>
<text x="306" y="145.5">1</text>
<text x="323.1" y="145.5">8</text>
<text x="323.1" y="148.1">7</text>
<text x="306" y="153.2">4</text>
<text x="306" y="150.6">3</text>
<text x="323.1" y="150.6">6</text>
<text x="323.1" y="153.2">5</text>
<text x="59.6" y="159.2">NC</text>
<text x="314.5" y="161.3" transform="rotate(-90 314.5 161.3)">G1</text>
<text x="59.6" y="185.8">NC</text>
</g>
<g font-size="1.5">
<text x="242.6" y="251.5">THE DRAWING ON THIS PRINT AND INFORMATION</text>
<text x="242.6" y="254">THEREWITH ARE PROPRIETARY TO MOTOROLA AND</text>
<text x="243.8" y="256.5">SHALL NOT BE USED OR DISCUSSED IN WHOLE</text>
<text x="245.1" y="259.1">OR IN PART WITHOUT MOTOROLA'S CONSENT.</text>
<text x="248.9" y="261.6">COPYRIGHT, MOTOROLA. THIS DOES</text>
<text x="254" y="264.2">NOT IMPLY PUBLICATION</text>
</g>
<g font-size="1.3">
<text x="314.8" y="143.4">4871380E05</text>
<text x="66.9" y="154">100PF</text>
<text x="75.7" y="153.9">4.7UF</text>
<text x="84.6" y="153.9">.1UF</text>
<text x="93.5" y="153.9">100PF</text>
<text x="102.4" y="153.9">4.7 UF</text>
<text x="65.6" y="156.3">2113944E23</text>
<text x="74.4" y="156.2">2171206F01</text>
<text x="83.3" y="156.2">2113946U01</text>
<text x="92.2" y="156.2">2113944E23</text>
<text x="101.1" y="156.2">21001124002</text>
</g>
</svg>
